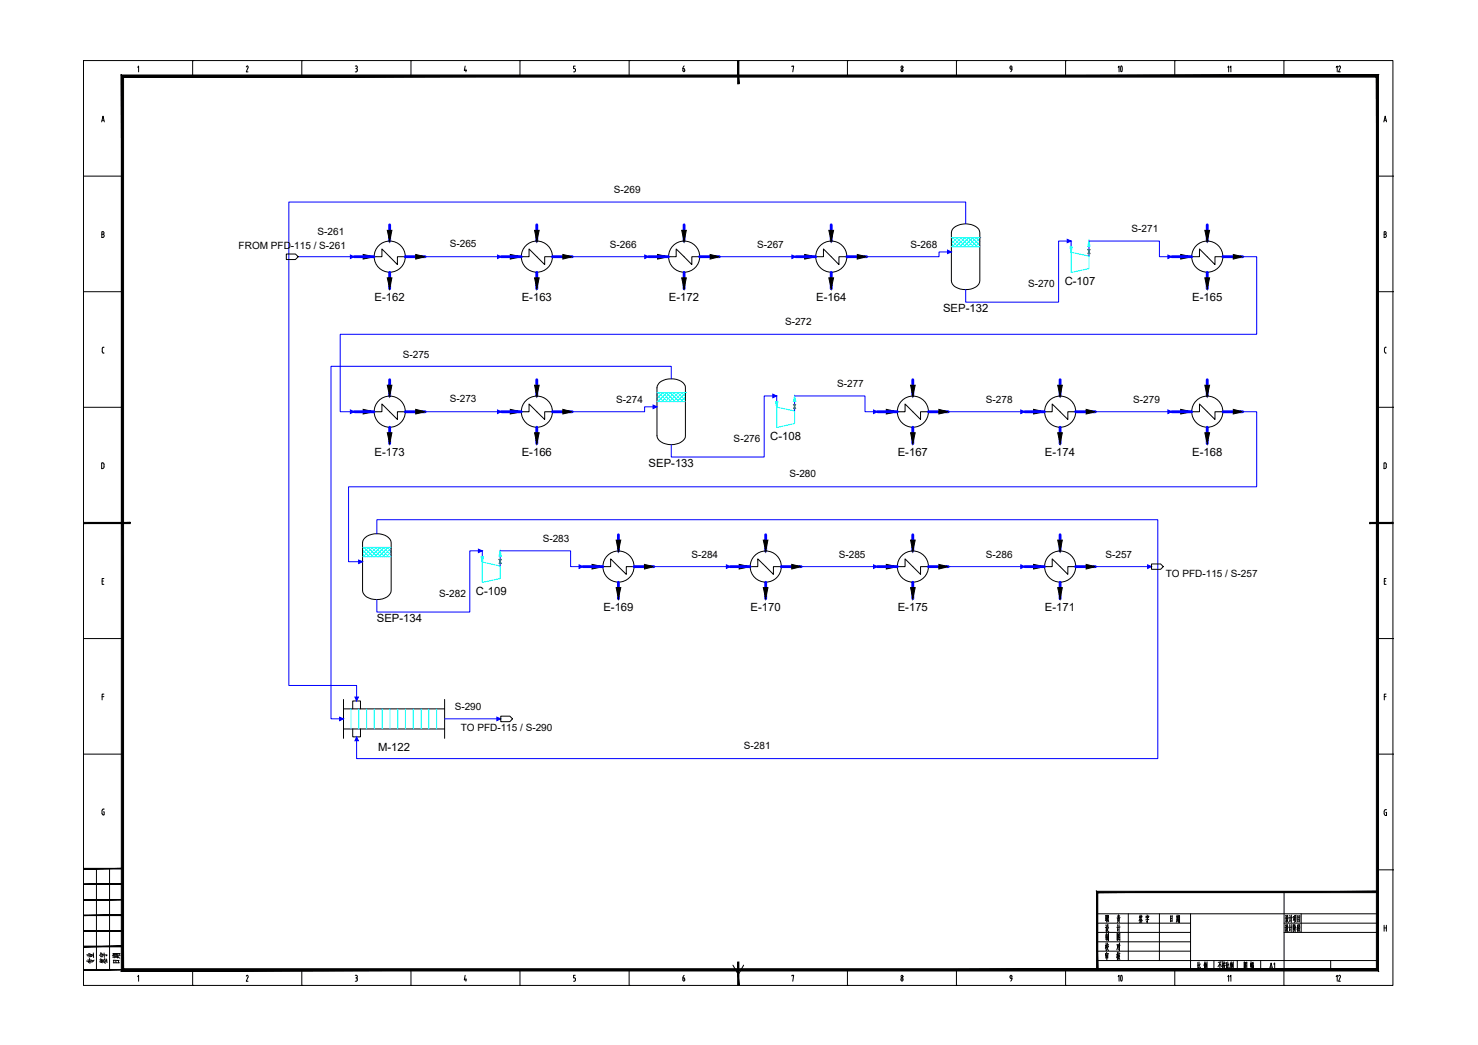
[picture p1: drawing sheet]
<svg xmlns="http://www.w3.org/2000/svg" width="420mm" height="297mm" viewBox="0 0 420 297" stroke-linecap="round" stroke-linejoin="round" font-family="sans-serif">
<g fill="none" stroke="#000" stroke-width=".28">
<path d="M23.7 17.2h372.3v262.9h-372.3zM39.1 19.1l.3-.3v1.6M54.8 17.2h.1M54.8 17.2v4.4M70 19l.4-.2 .1 .5M70.5 19.3l-.5 1.1h.5M85.8 17.2h.1M85.8 17.2v4.4M101 18.8h.3M101.2 19.5h.1M101.3 18.7l.2 .2v.4l-.2 .2 .3 .4M101.5 19.9l-.2 .5"/>
<path d="M116.8 17.2h.1M116.8 17.2v4.4M132.2 18.8l-.2 1.3h.7M132.4 19.7v.7M147.8 17.2h.1M147.8 17.2v4.4M163.5 18.8h-.4v.7l.4 .1 .1 .3M163.6 19.9v.2M178.8 17.2h.1M178.8 17.2v4.4M194.1 19.5l.2 .8h.2l.1-.4M194.1 19.5h.4l.1 .4"/>
<path d="M194.5 18.7l-.4 .8M209.9 17.2h.1M225.1 19v-.2h.5l-.2 1.6M240.9 17.2h.1M240.9 17.2v4.4M256.1 19.9l.3-.4 .3 .4M256.1 19.9l.3 .5 .3-.4M256.7 19.9v.2M271.9 17.2h.1M271.9 17.2v4.4M287.6 19.1v.5M287.7 19.6l-.4 .8"/>
<path d="M287.7 19.1l-.2-.3a.45 .45 0 0 0-.4 .5 .45 .45 0 0 0 .5 .4M302.9 17.2h.1M302.9 17.2v4.4M334 17.2h.1M334 17.2v4.4M365 17.2h.1M365 17.2v4.4M28.9 34.7l.4-1.7 .4 1.7M29 34.2h.5M101 20.4h.3M163.1 20.4h.2M163.6 20l-.3 .4"/>
<path d="M393.4 34.7l.4-1.7 .4 1.7M393.5 34.2h.6M23.7 50.1h11.1M391.6 50.1h4.4M396 50.1h.1M28.9 66.6h.4M29.3 66.6l.3 .4-.3 .5M29.3 66.6l.2-.2v-.4l-.6-.1v1.6h.4M393.5 66.6h.3M393.8 66.6l.3 .4-.3 .5M393.8 66.6l.2-.2v-.4l-.5-.1v1.6h.3M23.7 82.9h11.1"/>
<path d="M29.6 98.7l-.4 .1-.1 .3v1l.5 .3M391.6 82.9h4.4M394.1 98.7l-.4 .1-.1 .3v1l.5 .3M396 82.9h.1M23.7 115.8h11.1M391.6 115.8h4.4M396 115.8h.1M28.9 131.6h.5l.2 .5-.1 .8-.6 .3zM393.4 131.6l.7 .2v.9l-.2 .4-.5 .1zM396 148.7h.1M29 165.2h.4M29.5 164.5h-.5v1.6h.5"/>
<path d="M393.5 165.2h.4M394 164.5h-.5v1.6h.5M23.7 181.5h11.1M29 198h.5M29.5 197.3h-.5v1.7M391.6 181.5h4.4M393.5 198h.5M394 197.3h-.5v1.7M396 181.5h.1M23.7 214.4h11.1M391.6 214.4h4.4M396 214.4h.1"/>
<path d="M29 230.4l.1 1 .5 .2v-.9h-.2M29.6 230h-.4l-.2 .4M393.8 230.2h.4M393.8 230.2l-.3 .4 .1 .9 .2 .3M393.9 230.9h.3v.9h-.4M27.4 246.9v28.8M31.1 246.9v28.8M311.9 259.7h79.7M320.7 259.7v13.3M329.6 259.7v13.3M338.4 259.7v16M365 253.6v26.5"/>
<path d="M369.9 259.7v5.3M391.6 247.3h4.4M396 247.3h.1M39.1 277.6l.3-.4v1.7M54.8 275.7v4.4M70 277.5l.3-.3 .2 .2-.5 1.5h.5M85.8 275.7v4.4M101 277.2h.3M101 278.9h.3M101.2 278h.1M101.3 277.2l.3 .4-.3 .3 .2 .2v.6l-.2 .2M116.8 275.7v4.4"/>
<path d="M132.2 277.2l-.2 1.3h.7M132.4 278.2v.7M147.8 275.7v4.4M163.1 278.9h.2M163.3 277.9l.3 .4M163.5 277.2h-.4v.8h.2M163.6 278.3v.2M163.6 278.5l-.3 .4M178.8 275.7v4.4M194.4 277.9a.47 .47 0 0 1 .2 .5 .47 .47 0 0 1-.3 .4l-.2-.8h.3M194.5 277.2l-.4 .8M208.4 274.3l1.5 2.7 1.5-2.7"/>
<path d="M225.1 277.4v-.2h.5l-.2 1.7M240.9 275.7v4.4M256.7 278.3v.2M256.7 278.3l-.1-.3a.42 .42 0 0 0-.5 .4 .42 .42 0 0 0 .5 .4l.1-.3M271.9 275.7v4.4M287.1 277.8l.3 .3M287.4 278.2h.2M287.6 277.6v.5M287.7 278.1l-.4 .8M287.7 277.6l-.3-.4-.3 .6M302.9 275.7v4.4M311.9 273h79.7"/>
<path d="M311.9 262.4h26.5M311.9 265h26.5M311.9 267.7h26.5M311.9 270.4h26.5M324 261.6l.1 .4M324.1 260.1l-.2 .8M324.1 260.5l.1 .3M324.2 261.6l.1 .3M324.3 260.8l.5 .8M324.3 260.7l-.5 1M324.3 260.4l-.3 .1M324.4 261.3l-.4 .1"/>
<path d="M324.5 260.1l-.2 .6M324.5 261.5l-.1 .6M324.5 260.5l.1 .4M324.6 262.1l-.7 .1M324.7 260.4l-.3 .1M325.8 260.5l.8-.1-.1 .4M325.8 260.4v.5M326.1 260l.1 .4M326.2 261.1l-.1 1.1-.1-.3M326.3 260.8l-.4 .1M326.4 260.7l-.2 .4M326.6 261.4l-.9 .1"/>
<path d="M332.8 260.3v1.7M333.1 261.1h-.3M333.2 261.7l-.4 .2M333.2 260.4l-.4 .1M333.2 260.3v1.7M334 275.7v4.4M334.6 260.1v1.3M334.6 261.6l-.2 .6M334.8 261.6v.4M334.8 260.8h-.2M334.8 261.1l-.2 .1M334.9 260.1l-.1 1.3"/>
<path d="M335 260.5l-.6 .1M335 261.4l-.6 .1M335.1 261.4l-.1 .8M335.1 260.3v1.1M335.3 260.8h-.2M335.3 261.3h-.2M335.3 260.3v1.9l-.2-.2M335.3 260.3h-.2M340.5 273.5v1.7M340.8 274.3l-.3 .1M340.8 275l-.4 .4M340.9 273.5v1.7l.2 .2h.1v-.5"/>
<path d="M341.2 274l-.3 .6M342.4 273.8v1.7M342.5 273.4l-.2 1M342.6 274.4l.1 .3M342.6 274.2l.2-.1-.2 1.2M342.7 273.8l-.2 .9M342.9 273.7l-.4 .1M343 273.9v1M343.1 273.4v2.1l-.1-.3M345.1 273v2.7M346.8 273.9v1.5M346.9 273.5l-.7 1.3"/>
<path d="M346.9 274.1l.3 .6M347.2 273.4l-.9 .1M347.6 273.3v2.2l-.2-.3M347.7 274.3l-.3 .4M347.7 273.9l-.3 .1M347.8 273.7v.4M348 273.9l-.1 .9 .4 .6M348 273.3l.1 .4M348.1 274.5l-.4 1M348.3 273.8h-.5M348.3 273.7l-.1 .4M348.3 274.4l-.6 .1"/>
<path d="M348.6 273.5v1.7M348.9 275l-.3 .4M348.9 274.3l-.3 .1M349 273.4v1.8l.2 .2h.2v-.5M349.3 274l-.3 .6M349.9 273.8v1.7M350 273.4l-.3 1M350 274.4l.1 .3M350.1 273.8l-.1 .9M350.3 274.1l-.2 .1M350.3 274.1l-.3 1.2M350.3 273.7l-.3 .1"/>
<path d="M350.4 273.9v1M350.6 273.4v2.1l-.2-.3M351.7 273v2.7M353.7 275.3l.7 .1M353.7 273.4v2.1M354 274.1l.4 .5M354 274.9l.1 .3M354.1 274.6v.2M354.1 273.8l-.2 .5M354.2 273.9l-.2 .1M354.3 273.8l-.5 1M354.4 273.5v1.9"/>
<path d="M354.4 273.5l-.7 .1M355.5 273.8v1M355.6 273.3v2.2M355.8 273.9v.9l-.1-.2M355.8 274h-.3M355.9 274.4v1.1l.4-.1M356 273.8v.6M356 273.9l.3-.1-.1 .4M356.1 274.6v.8M356.3 274.2l-.3 .1M356.3 274.9l-.4 .1M356.3 273.5l-.4 .1"/>
<path d="M356.3 274.5l-.4 .1M356.3 274.4v1M365 262.4h26.6M365 265h26.6M365.4 262.9l.1 .3M365.4 260.2l.2 .3M365.5 263.6h-.2M365.5 263.5v1M365.6 260.9l-.3 .1M365.6 260.8v1M365.7 264.2l-.3 .5M365.7 264l.5 .8"/>
<path d="M365.7 261.5l-.2 .5M365.8 261.3l.5 .9M365.8 262.8l-.2 1M365.8 260.5l-.1 .6M365.8 260.3l.2-.1v.6l.3 .1M365.8 260.2v.4M366 262.8v.7l.2 .1M366 262.9h-.2M366 263.8h-.3M366.1 263.7l-.6 1.2M366.1 261.1h-.4M366.1 261l-.5 1.2"/>
<path d="M366.6 262.8l.1 .4M366.6 263.4v1.2M366.6 260.2l.2 .3M366.6 263.5l-.2 .1M366.7 260.8l-.2 .1M366.7 260.8v1.1M366.8 264.2l-.2 .5M366.8 261.5l-.2 .5M367.1 262.7v2.2M367.1 260.1v2.1M367.3 263.5l-.5 .1M367.4 260.8l-.6 .1"/>
<path d="M367.6 262.8v2M367.8 260.5v1M367.8 262.9l-.2 .1M367.8 262.8l-.1 1.4v-.2M367.9 260.5l-.3 .1M368 263.6l-.3 1.3M368 261.3l-.4 .3M368 260.6v1M368.1 262.9l.4 .9M368.1 262.7l-.3 1M368.2 260.8l-.3 1.4M368.2 260.2v.5"/>
<path d="M368.2 261.7l.3 .4M368.2 263.5v1.4M368.4 260.6l-.4 .1M368.4 260.5v1.1M368.5 260.2l-.5 .1M368.8 262.9v1.8M368.9 260.2v1.9M369 263.6l-.2 .1M369 263.3l-.2 .1M369 264l-.3 .2M369 262.8l-.2 .3M369.1 264l.5 .7"/>
<path d="M369.2 262.8l-.1 1M369.4 261.3l-.5 .1M369.4 260.8l-.5 .1M369.4 262.8l.2 .8M369.4 262.9l-.2 .1M369.4 263.8h-.3M369.5 263.8l-.5 1M369.5 261.8l-.6 .1M369.5 260.3l-.6 .1M369.5 260.3v1.8M378.3 273v2.7M393.5 263v1.7"/>
<path d="M393.5 263.8h.6M394.1 263v1.7M54.8 280.1h.1M85.8 280.1h.1M116.8 280.1h.1M147.8 280.1h.1M178.8 280.1h.1M209.9 280.1h.1M240.9 280.1h.1M271.9 280.1h.1M302.9 280.1h.1M334 280.1h.1"/>
<path d="M365 280.1h.1"/>
<circle cx="256.4" cy="19.1" r=".32"/>
<circle cx="256.4" cy="277.6" r=".32"/>
</g>
<g fill="#000" stroke="#000" stroke-width=".28">
<path d="M209.7 17.2l.3 6.6v-6.6zM209.7 17.2l.3 6.6h-.3z"/>
<path d="M34.5 21.3l.6 254.1v-253.5zM34.5 21.3l.6 254.1-.6 .6zM35.1 275.4l-.6 .6 356.8-.6zM34.5 276l356.8-.6 .6 .6zM391.3 21.9v253.5l.6 .6zM391.9 21.3v254.7l-.6-254.1zM35.1 21.9h356.2l.6-.6zM34.5 21.3h357.4l-356.8 .6z"/>
<path d="M23.7 148.5v.3l13.3-.3zM23.7 148.8l13.3-.3v.3z"/>
<path d="M389.4 148.8h6.6v-.3zM389.4 148.5h6.6l-6.6 .3z"/>
<path d="M23.7 255.8h11.1v-.1zM23.7 255.7h11.1l-11.1 .1z"/>
<path d="M23.7 251.4h11.1v-.2zM23.7 251.2h11.1l-11.1 .2z"/>
<path d="M23.7 247h11.1v-.2zM23.7 246.8h11.1l-11.1 .2z"/>
<path d="M312.1 253.7h79.5v-.3zM311.7 253.4h79.9l-79.5 .3zM311.7 253.4l.4 22.3v-22zM311.7 253.4l.4 22.3h-.4z"/>
<path d="M23.7 275.7h11.1v-.1zM23.7 275.6h11.1l-11.1 .1z"/>
<path d="M23.7 269.1h11.1v-.2zM23.7 268.9h11.1l-11.1 .2z"/>
<path d="M23.7 264.7h11.1v-.2zM23.7 264.5h11.1l-11.1 .2z"/>
<path d="M23.7 260.3h11.1v-.2zM23.7 260.1h11.1l-11.1 .2z"/>
<path d="M209.7 273.5v6.6h.3zM209.7 273.5h.3v6.6z"/>
</g>
<g fill="none" stroke="#00f" stroke-width=".8">
<path d="M100.7 73h5.6M110.8 63.9v4.7M110.8 77.4v4.7M115.2 73h5.6M142.5 73h5.7M152.6 63.9v4.7M152.6 77.4v4.7M157 73h5.7M184.4 73h5.6M194.5 63.9v4.7M194.5 77.4v4.7M198.9 73h5.6"/>
<path d="M226.2 73h5.7M236.3 63.9v4.7M236.3 77.4v4.7M240.7 73h5.7M333.1 73h5.7M343.2 63.9v4.7M343.2 77.4v4.7M347.6 73h5.7M100.7 117h5.6M110.8 107.9v4.7M115.2 117h5.6M142.5 117h5.7"/>
<path d="M152.6 107.9v4.7M157 117h5.7M249.4 117h5.7M259.5 107.9v4.7M263.9 117h5.7M291.3 117h5.6M301.4 107.9v4.7M305.8 117h5.6M333.1 117h5.7M343.2 107.9v4.7M347.6 117h5.7M110.8 121.4v4.7"/>
<path d="M152.6 121.4v4.7M259.5 121.4v4.7M301.4 121.4v4.7M343.2 121.4v4.7M175.8 152v4.7M217.7 152v4.7M259.5 152v4.7M301.4 152v4.7M165.8 161.1h5.6M175.8 165.5v4.7M180.2 161.1h5.7M207.6 161.1h5.6"/>
<path d="M217.7 165.5v4.7M222.1 161.1h5.6M249.4 161.1h5.7M259.5 165.5v4.7M263.9 161.1h5.7M291.3 161.1h5.6M301.4 165.5v4.7M305.8 161.1h5.6"/>
</g>
<g fill="#000" stroke="#000" stroke-width=".28">
<path d="M103.2 72.3l3.1 .7-3.1 .6zM110.1 65.5h1.3l-.6 3.1zM118.2 72.3l2.6 .7-2.6 .6zM145.1 72.3l3.1 .7-3.1 .6zM152 65.5h1.3l-.7 3.1zM160 72.3l2.7 .7-2.7 .6zM186.9 72.3l3.1 .7-3.1 .6zM193.8 65.5h1.3l-.6 3.1zM201.9 72.3l2.6 .7-2.6 .6zM228.8 72.3l3.1 .7-3.1 .6zM235.6 65.5h1.4l-.7 3.1zM243.7 72.3l2.7 .7-2.7 .6z"/>
<path d="M335.6 72.3l3.2 .7-3.2 .6zM342.5 65.5h1.4l-.7 3.1zM350.6 72.3l2.7 .7-2.7 .6zM110.1 79h1.3l-.6 3.1zM152 79h1.3l-.7 3.1zM193.8 79h1.3l-.6 3.1zM235.6 79h1.4l-.7 3.1zM342.5 79h1.4l-.7 3.1zM103.2 116.4l3.1 .6-3.1 .7zM110.1 109.5h1.3l-.6 3.1zM118.2 116.4l2.6 .6-2.6 .7zM145.1 116.4l3.1 .6-3.1 .7z"/>
<path d="M152 109.5h1.3l-.7 3.1zM160 116.4l2.7 .6-2.7 .7zM252 116.4l3.1 .6-3.1 .7zM258.9 109.5h1.3l-.7 3.1zM266.9 116.4l2.7 .6-2.7 .7zM293.8 116.4l3.1 .6-3.1 .7zM300.7 109.5h1.3l-.6 3.1zM308.8 116.4l2.6 .6-2.6 .7zM335.6 116.4l3.2 .6-3.2 .7zM342.5 109.5h1.4l-.7 3.1zM350.6 116.4l2.7 .6-2.7 .7zM110.1 123h1.3l-.6 3.1z"/>
<path d="M152 123h1.3l-.7 3.1zM258.9 123h1.3l-.7 3.1zM300.7 123h1.3l-.6 3.1zM342.5 123h1.4l-.7 3.1zM175.2 153.5h1.3l-.7 3.2zM217 153.5h1.3l-.6 3.2zM258.9 153.5h1.3l-.7 3.2zM300.7 153.5h1.3l-.6 3.2zM168.3 160.4l3.1 .7-3.1 .6zM175.2 167h1.3l-.7 3.2zM183.2 160.4l2.7 .7-2.7 .6zM210.1 160.4l3.1 .7-3.1 .6z"/>
<path d="M217 167h1.3l-.6 3.2zM225.1 160.4l2.6 .7-2.6 .6zM252 160.4l3.1 .7-3.1 .6zM258.9 167h1.3l-.7 3.2zM266.9 160.4l2.7 .7-2.7 .6zM293.8 160.4l3.1 .7-3.1 .6zM300.7 167h1.3l-.6 3.2zM308.8 160.4l2.6 .7-2.6 .6z"/>
</g>
<g fill="none" stroke="#000" stroke-width=".28">
<path d="M106.3 73h2.3v-2.2l4.4 4.4v-2.2h2.2M148.2 73h2.2v-2.2l4.4 4.4v-2.2h2.2M190 73h2.2v-2.2l4.5 4.4v-2.2h2.2M231.9 73h2.2v-2.2l4.4 4.4v-2.2h2.2M271.1 64.8a5.4 5.4 0 0 1 7.1 .4l.3 1v13.6a3.5 3.5 0 0 1-4 2.5 3.5 3.5 0 0 1-4-2.5v-13.6l.2-1zM338.8 73h2.2v-2.2l4.4 4.4v-2.2h2.2M106.3 117h2.3v-2.2l4.4 4.4v-2.2h2.2M148.2 117h2.2v-2.2l4.4 4.4v-2.2h2.2M187.4 108.8a5.5 5.5 0 0 1 7.1 .4l.3 1v13.7a3.6 3.6 0 0 1-4 2.5 3.6 3.6 0 0 1-4-2.5v-13.7zM255.1 117h2.2v-2.2l4.4 4.4v-2.2h2.2M296.9 117h2.2v-2.2l4.5 4.4v-2.2h2.2M338.8 117h2.2v-2.2l4.4 4.4v-2.2h2.2"/>
<path d="M103.8 152.9a5 5 0 0 1 7.3 .8l.1 14.2a3.5 3.5 0 0 1-4.1 2.5 3.5 3.5 0 0 1-4-2.5v-13.7l.1-.5zM171.4 161.1h2.2v-2.2l4.4 4.4v-2.2h2.2M213.2 161.1h2.2v-2.2l4.5 4.4v-2.2h2.2M255.1 161.1h2.2v-2.2l4.4 4.4v-2.2h2.2M296.9 161.1h2.2v-2.2l4.5 4.4v-2.2h2.2M97.6 198.8v11.1M126.4 198.8v11.1M97.6 207.2h28.8M97.6 201.5h28.8M100.3 201.5v-2.3h2.2v2.3M100.3 207.2v2.3h2.2v-2.3"/>
<circle cx="110.8" cy="72.9" r="4.4"/>
<circle cx="152.6" cy="72.9" r="4.4"/>
<circle cx="194.5" cy="72.9" r="4.4"/>
<circle cx="236.3" cy="72.9" r="4.4"/>
<circle cx="343.2" cy="72.9" r="4.4"/>
<circle cx="110.8" cy="117" r="4.4"/>
<circle cx="152.6" cy="117" r="4.4"/>
<circle cx="259.5" cy="117" r="4.4"/>
<circle cx="301.4" cy="117" r="4.4"/>
<circle cx="343.2" cy="117" r="4.4"/>
<circle cx="175.8" cy="161" r="4.4"/>
<circle cx="217.7" cy="161" r="4.4"/>
<circle cx="259.5" cy="161" r="4.4"/>
<circle cx="301.4" cy="161" r="4.4"/>
</g>
<!-- layer: EQUIPMENT -->
<path d="M304.5 71.7l5.1 1.1v3.6l-5.1 1.1zM304.5 70.2v1.5M220.8 115.7l5.1 1.1v3.6l-5.1 1.1zM220.8 114.2v1.5M137.1 159.8l5.1 1.1v3.6l-5.1 1.1zM137.1 158.3v1.5" fill="none" stroke="#0ff" stroke-width=".28"/>
<path d="M304.5 68.5v1.7M309.6 68.5v2.4M309.6 72.1v.7M220.8 112.6v1.6M225.9 112.6v2.4M225.9 116.1v.7M137.1 156.6v1.7M142.2 156.6v2.4M142.2 160.2v.7" fill="none" stroke="#00f" stroke-width=".28"/>
<path d="M309.2 70.9h.7l-.7 1.2h.7zM225.5 115h.7l-.7 1.1h.7zM141.8 159h.7l-.7 1.2h.7z" fill="none" stroke="#0f0" stroke-width=".28"/>
<g fill="#0ff" stroke="#0ff" stroke-width=".28">
<path d="M220.5 114.2h.6l-.3 1.5z"/>
<path d="M225.9 112.6l.3 1.5h-.7z"/>
<path d="M304.2 70.2h.6l-.3 1.5z"/>
<path d="M309.6 68.5l.3 1.5h-.7z"/>
<path d="M136.8 158.3h.6l-.3 1.5z"/>
<path d="M142.2 156.6l.3 1.5h-.7z"/>
</g>
<g fill="none" stroke="#0ff" stroke-width=".28">
<path d="M270.5 69.3l.8 .8M270.5 68.2l1.9 1.9M270.5 67.5h8M270.5 70.1h8M270.9 67.5l2.6 2.6M271 67.5l-.5 .6M272 67.5l2.6 2.6M272.1 67.5l-1.6 1.7M273 67.5l2.7 2.6M273.2 67.5l-2.5 2.6M274.1 67.5l2.7 2.6M274.3 67.5l-2.6 2.6"/>
<path d="M275.2 67.5l2.7 2.6M275.4 67.5l-2.6 2.6M276.3 67.5l2.2 2.3M276.5 67.5l-2.6 2.6M277.4 67.5l1.1 1.2M277.7 67.5l-2.7 2.6M278.5 67.5h.1M278.5 67.7l-2.4 2.4M278.5 68.8l-1.3 1.3M278.5 69.9l-.2 .2M186.8 113.4l.8 .8M186.8 112.3l1.9 1.9"/>
<path d="M186.8 111.6h8M186.8 114.2h8M187.2 111.6l2.6 2.6M187.4 111.6l-.6 .6M188.3 111.6l2.6 2.6M188.5 111.6l-1.7 1.7M189.4 111.6l2.6 2.6M189.6 111.6l-2.6 2.6M190.4 111.6l2.7 2.6M190.7 111.6l-2.6 2.6M191.5 111.6l2.7 2.6M191.8 111.6l-2.7 2.6"/>
<path d="M192.6 111.6l2.2 2.2M192.9 111.6l-2.7 2.6M193.7 111.6l1.1 1.1M194 111.6l-2.7 2.6M194.8 111.6h.1M194.8 111.7l-2.4 2.5M194.8 112.8l-1.3 1.4M194.8 113.9l-.2 .3M103.1 157.4l.8 .8M103.1 156.3l1.9 1.9M103.1 155.6h8.1M103.1 158.2h8.1"/>
<path d="M103.5 155.6l2.6 2.6M103.7 155.6l-.6 .6M104.6 155.6l2.6 2.6M104.8 155.6l-1.7 1.7M105.7 155.6l2.6 2.6M105.9 155.6l-2.6 2.6M106.8 155.6l2.6 2.6M107 155.6l-2.6 2.6M107.9 155.6l2.6 2.6M108.1 155.6l-2.6 2.6M109 155.6l2.2 2.2M109.2 155.6l-2.7 2.6"/>
<path d="M110.1 155.6l1.1 1.1M110.3 155.6l-2.7 2.6M111.2 155.6h.1M111.2 155.8l-2.5 2.4M111.2 156.9l-1.4 1.3M111.2 158l-.3 .2M99.8 201.5v5.7M102 201.5v5.7M104.2 201.5v5.7M106.4 201.5v5.7M108.6 201.5v5.7M110.9 201.5v5.7"/>
<path d="M113.1 201.5v5.7M115.3 201.5v5.7M117.5 201.5v5.7M119.7 201.5v5.7M121.9 201.5v5.7M124.1 201.5v5.7"/>
</g>
<!-- layer: STREAM -->
<g fill="none" stroke="#00f" stroke-width=".28">
<path d="M84.8 73h15.9M120.8 73h21.7M162.7 73h21.7M204.5 73h21.7M270.5 71.6h-3.6v1.4h-20.5M274.5 63.6v-6.2h-192.4v137.4h19.3v4.4M304.5 68.5h-3.6v17.4h-26.4v-3.6M309.6 68.5h20v4.5h3.5M353.3 73h3.9v22h-260.5v22h4M120.8 117h21.7M186.8 115.6h-3.6v1.4h-20.5M190.8 107.7v-3.6h-96.7v100.2h3.5"/>
<path d="M220.8 112.6h-3.6v17.3h-26.4v-3.5M225.9 112.6h20v4.4h3.5M269.6 117h21.7M311.4 117h21.7M353.3 117h3.9v21.4h-258.1v21.3h4M107.1 151.7v-4h222v67.9h-227.7v-6.1M137.1 156.6h-3.6v17.4h-26.4v-3.6M142.2 156.6h20v4.5h3.6M185.9 161.1h21.7M227.7 161.1h21.7M269.6 161.1h21.7M311.4 161.1h15.9"/>
<path d="M126.4 204.3h16"/>
</g>
<!-- layer: STREAM_ARROW -->
<g fill="#00f" stroke="#00f" stroke-width=".28">
<path d="M326.2 160.6l1.1 .5-1.1 .5z"/>
<path d="M99.6 72.5l1.1 .5-1.1 .5z"/>
<path d="M141.4 72.5l1.1 .5-1.1 .5z"/>
<path d="M183.3 72.5l1.1 .5-1.1 .5z"/>
<path d="M225.1 72.5l1.1 .5-1.1 .5z"/>
<path d="M269.4 71.1l1.1 .5-1.1 .5z"/>
<path d="M100.9 198.1h1l-.5 1.1z"/>
<path d="M303.4 68l1.1 .5-1.1 .5z"/>
<path d="M332 72.5l1.1 .5-1.1 .5z"/>
<path d="M99.6 116.5l1.1 .5-1.1 .5z"/>
<path d="M141.4 116.5l1.1 .5-1.1 .5z"/>
<path d="M185.7 115.1l1.1 .5-1.1 .5z"/>
<path d="M96.5 203.9l1.1 .4-1.1 .5z"/>
<path d="M219.7 112l1.1 .6-1.1 .5z"/>
<path d="M248.3 116.5l1.1 .5-1.1 .5z"/>
<path d="M290.2 116.5l1.1 .5-1.1 .5z"/>
<path d="M332 116.5l1.1 .5-1.1 .5z"/>
<path d="M102 159.2l1.1 .5-1.1 .5z"/>
<path d="M101.4 209.5l.5 1.1h-1z"/>
<path d="M136 156.1l1.1 .5-1.1 .5z"/>
<path d="M164.6 160.6l1.2 .5-1.2 .5z"/>
<path d="M206.5 160.6l1.1 .5-1.1 .5z"/>
<path d="M248.3 160.6l1.1 .5-1.1 .5z"/>
<path d="M290.2 160.6l1.1 .5-1.1 .5z"/>
<path d="M141.3 203.9l1.1 .4-1.1 .5z"/>
</g>
<!-- layer: CONNECTOR -->
<path d="M81.4 72.2h2.6l.8 .8-.8 .8h-2.6zM327.3 160.3h2.6l.8 .8-.8 .7h-2.6zM142.4 203.6h2.5l.8 .7-.8 .8h-2.5z" fill="none" stroke="#000" stroke-width=".28"/>
<text font-size="6.6" x="315.7" y="280.8">10</text>
<text font-size="6.2" x="315.7" y="22.2">10</text>
<g font-size="5.3">
<text x="312.9" y="266">设 计</text>
<text x="27.5" y="275.2" transform="rotate(-90 27.5 275.2)">专业</text>
<text x="31.4" y="275.2" transform="rotate(-90 31.4 275.2)">签字</text>
<text x="34.9" y="274.8" transform="rotate(-90 34.9 274.8)">日期</text>
<text x="312.9" y="271.3">校 对</text>
</g>
<g font-size="4.4">
<text x="378.5" y="21.5">12</text>
<text x="363.4" y="276.6" transform="rotate(-90 363.4 276.6)">A1</text>
<text x="382.1" y="280.1" transform="rotate(-90 382.1 280.1)">12</text>
</g>
<g font-size="3.5">
<text x="350.7" y="21.5" transform="rotate(-90 350.7 21.5)">11</text>
<text x="350.7" y="280.1" transform="rotate(-90 350.7 280.1)">11</text>
</g>
<g font-size="3.2">
<text x="302.7" y="81">C-107</text>
<text x="106.5" y="85.6">E-162</text>
<text x="148.3" y="85.6">E-163</text>
<text x="190.1" y="85.6">E-172</text>
<text x="232" y="85.6">E-164</text>
<text x="268.1" y="88.6">SEP-132</text>
<text x="338.9" y="85.6">E-165</text>
<text x="219" y="125">C-108</text>
<text x="106.5" y="129.7">E-173</text>
<text x="148.3" y="129.7">E-166</text>
<text x="255.2" y="129.7">E-167</text>
<text x="297" y="129.7">E-174</text>
<text x="338.9" y="129.7">E-168</text>
<text x="184.4" y="132.7">SEP-133</text>
<text x="135.3" y="169.1">C-109</text>
<text x="171.5" y="173.7">E-169</text>
<text x="213.3" y="173.7">E-170</text>
<text x="255.2" y="173.7">E-175</text>
<text x="297" y="173.7">E-171</text>
<text x="107.1" y="176.7">SEP-134</text>
<text x="107.5" y="213.4">M-122</text>
</g>
<g font-size="2.8">
<text x="174.5" y="54.8">S-269</text>
<text x="67.8" y="70.8">FROM PFD-115 / S-261</text>
<text x="90.3" y="66.8">S-261</text>
<text x="127.9" y="70.3">S-265</text>
<text x="173.4" y="70.6">S-266</text>
<text x="215.3" y="70.6">S-267</text>
<text x="258.9" y="70.6">S-268</text>
<text x="321.7" y="66.1">S-271</text>
<text x="292.3" y="81.5">S-270</text>
<text x="223.2" y="92.4">S-272</text>
<text x="114.5" y="101.7">S-275</text>
<text x="238" y="110.1">S-277</text>
<text x="127.9" y="114.4">S-273</text>
<text x="175.2" y="114.6">S-274</text>
<text x="280.3" y="114.6">S-278</text>
<text x="322.1" y="114.6">S-279</text>
<text x="208.6" y="125.6">S-276</text>
<text x="224.4" y="135.7">S-280</text>
<text x="154.3" y="154.2">S-283</text>
<text x="196.6" y="158.7">S-284</text>
<text x="238.4" y="158.7">S-285</text>
<text x="280.3" y="158.7">S-286</text>
<text x="314.3" y="158.7">S-257</text>
<text x="331.4" y="164">TO PFD-115 / S-257</text>
<text x="124.9" y="169.6">S-282</text>
<text x="129.3" y="201.9">S-290</text>
<text x="131" y="207.9">TO PFD-115 / S-290</text>
<text x="211.5" y="213">S-281</text>
</g>
</svg>
